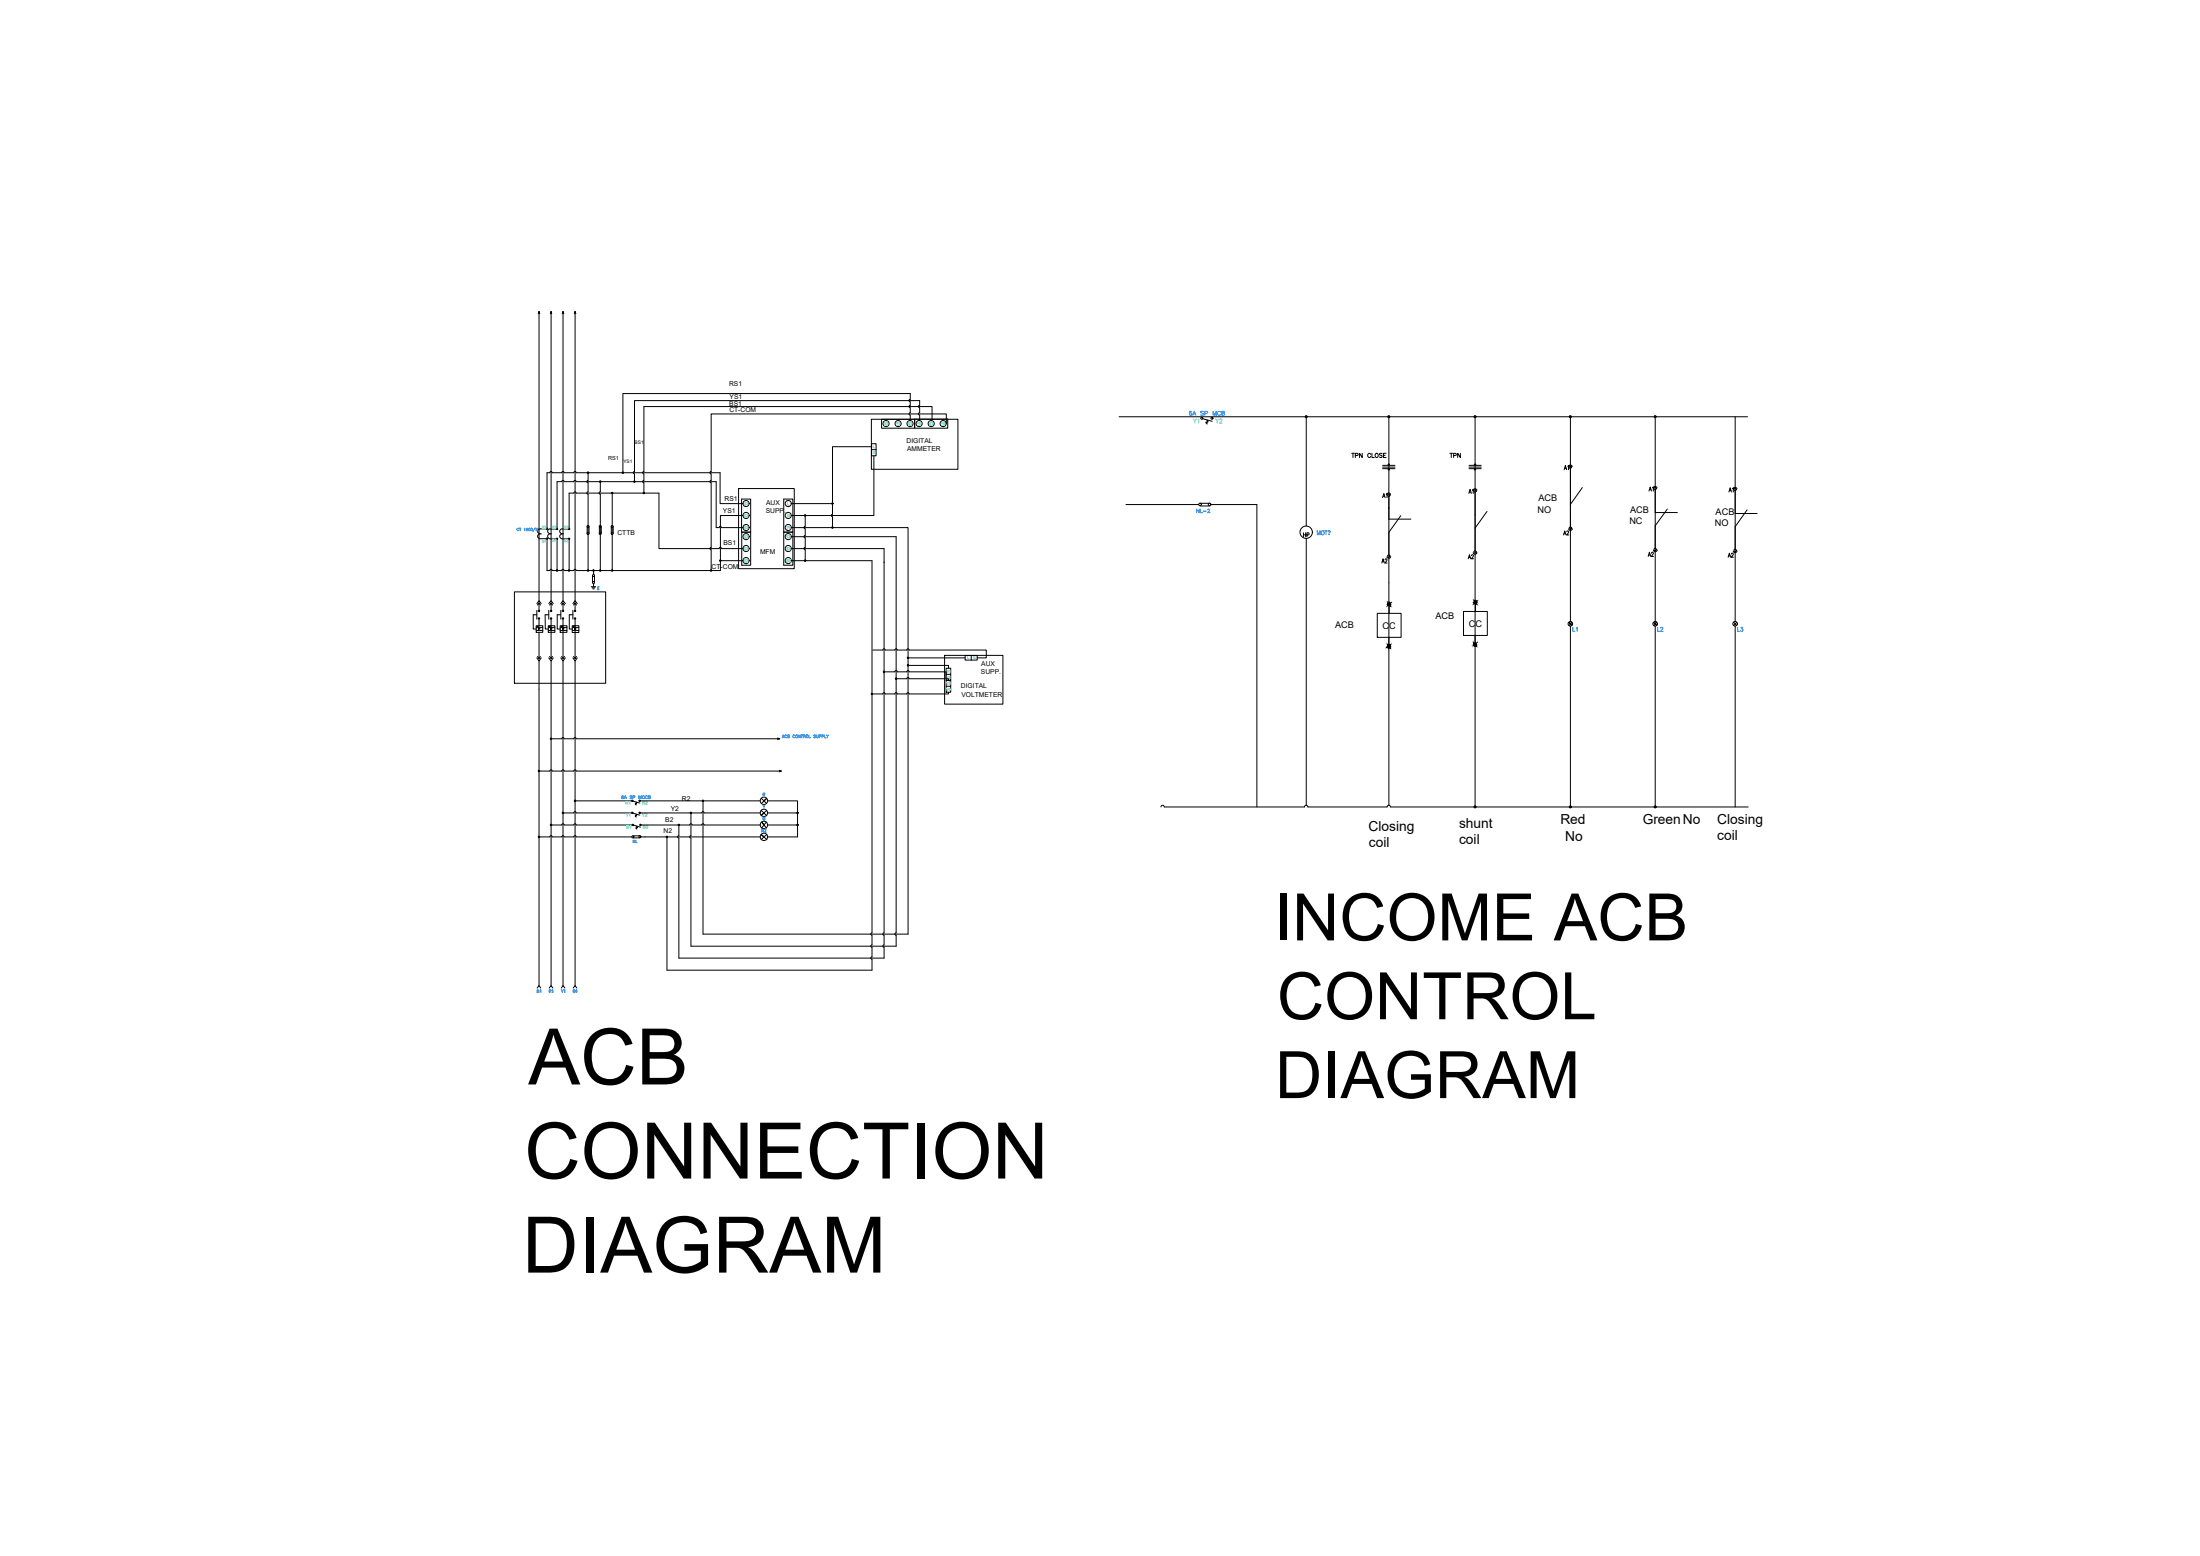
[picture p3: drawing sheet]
<svg xmlns="http://www.w3.org/2000/svg" width="594mm" height="420mm" viewBox="0 0 594 420" stroke-linecap="round" stroke-linejoin="round" font-family="sans-serif">
<!-- layer: WIRES -->
<g fill="none" stroke="#000" stroke-width=".27">
<path d="M145.6 84.1v78.1M148.8 84.1v78.1M152 84.1v78.1M155.3 84.1v78.1M245.8 107.8l-.3 .4 .3 .3v.9l-.3 .4 .3 .3v1.3l-.3 .4 .3 .3M245.8 107.9v-1.6h-77.6v21.3M248.3 109.4l-.3 .4 .3 .3M248.3 111.4l-.3 .4 .3 .3M248.3 109.4v-1.2h-77v19.2l-.3 .2 .3 .3M248.3 110.1v1.3M251.7 113.2v-3.4h-77.8v17.6M255.5 114.4v-2.6h-63.5v15.6"/>
<path d="M302.2 112.5h169.7M352.7 112.5v29.5M375 112.5v24.8M398.3 112.5v105.4M424.1 112.5v55.3M447 112.5v55.3M468.6 112.5v55.3M151.7 127.6l.3-.3 .3 .3M151.7 130l.3-.3 .3 .3M151.7 127.6h-2.6l-.3-.3-.3 .3h-.8v15M151.7 130.1h-1.3v12.6M152.4 127.6h2.6l.3-.3 .3 .3h38.9v8.4h6.2"/>
<path d="M152.4 130.1h2.6M155 130l.3-.3 .3 .3M155.6 130.1h37.8v12.4l.8-.1 .3-.3 .3 .3 5.9 .1M158.8 127.6v2.1l-.3 .3 .3 .4v2.4l-.3 .3 .3 .3v20.7M162.1 130.1v2.7l-.3 .3 .3 .3v20.7M165.3 133.2v20.9M171.3 128v2.1M173.9 129.7l-.4 .3 .4 .4M173.9 127.3l-.4 .3 .4 .3M173.9 128v1.7M173.9 130.4v2.8M192 129.7l-.3 .3 .3 .4"/>
<path d="M192 127.3l-.3 .3 .3 .3M192 128v1.7M192 130.4v17.4M200.7 139.2h-6.2v14.9l-38.9-.1-.3-.3-.3 .3-2.6 .1M217.4 139.2v2.9l-.3 .3 .3 .4v1.8l-.3 .3 .3 .3v2.6M224.8 138.9l-.3 .3 .3 .3M224.8 136v2.9M224.8 139.5v3M235.3 120.6h-10.5v15.4h-11.1M236 123.1v16.1h-22.3M304.1 136.2h19.6M327 136.2h12.4v81.7"/>
<path d="M375 137.1v80.3M147.7 145.6v8.5l.8-.1 .3-.3 .3 .3 2.6 .1M150.4 145.7v8.4M151.7 154l.3-.3 .3 .3M153.7 142.7v-9.5l1.3-.1 .3-.3 .3 .3 22.3 .1v14.9h16.3l.3-.3 .3 .3h5.9M153.7 145.7v8.4M160.3 154.1v1.1M192 147.8l-.3 .3 .3 .3M192 148.5v5.6M194.5 151.4h6.2M213.7 151.4h21.8v100.5l-.4 .3 .4 .3v2.7l-.4 .3 .4 .3v2.6M213.7 148.1h25v103.8l-.3 .3 .3 .3v2.7l-.3 .3 .3 .3v2.9h-55.4v-32.4"/>
<path d="M213.7 142.5h31.5v109.7h-55.4v-35.9M213.7 144.9h28.3v107M217.4 147.8l-.3 .3 .3 .3v3M352.7 145.4v72M144 166v3.9h.8M145.6 163.2v1.6M145.6 167.2v1.8M145.6 170.7v6.8M145.6 178.5v87.6M147.2 166v3.9h.9M148.8 163.2v1.6M148.8 167.2v10.3"/>
<path d="M148.8 178.5v87.6M150.5 166v3.9h.8M152 163.2v1.6M152 167.2v10.3M152 178.5v87.6M153.7 166v3.9h.8M155.3 163.2v1.6M155.3 167.2v10.3M155.3 178.5v87.6M235.7 175.5h2.7l.3-.3 .4 .3h2.6l.3-.3 .3 .3h2.6M244.9 175.5l.3-.3 .3 .3h20.8v2.1h-2.4M245.2 179.7h10.9v.7"/>
<path d="M245.2 177.6h15.4M424.1 169.1v48.8M447 169.1v48.8M468.6 169.1v48.8M148.8 199.5h2.9M151.7 199.5l.3-.3 .3 .3M152.4 199.5h2.6l.3-.3 .3 .3h54.9M235.5 187.4h2.9M238.4 187.4l.3-.4 .3 .4M238.7 181.4h3l.3-.3 .3 .3h2.6M239.1 187.4h2.6M241.7 187.4l.3-.4 .3 .4"/>
<path d="M242 183.3h2.9M242.3 187.4h2.6M244.9 187.4l.3-.4 .3 .4M244.9 183.3l.3-.4 .3 .4h10.6v.4M244.9 181.4l.3-.3 .3 .3h10v1.6M256.1 186.9v.5h-10.6M145.6 208.2h2.9l.3-.3 .3 .3h2.6M151.7 208.2l.3-.3 .3 .3M152 219.5h3M152.4 208.2h2.6l.3-.3 .3 .3h55.4M155 219.5l.3-.3 .3 .3M155.3 216.3h15.2"/>
<path d="M155.6 219.5h14.9M172.9 219.5h16.6M172.9 216.3h32.4M186.6 219.5v6.2M189.5 219.5l.3-.3 .3 .3M190.1 219.5h15.2M207.3 216.3h8.1v9.7h-8.1M207.3 219.5h8.1M313.5 217.9a.44 .44 0 0 1 .4-.5 .44 .44 0 0 1 .5 .5M314.4 217.9h37.9M352.3 217.9a.44 .44 0 0 1 .4-.5 .44 .44 0 0 1 .5 .5M353.2 217.9h21.4"/>
<path d="M374.6 217.9a.44 .44 0 0 1 .4-.5 .44 .44 0 0 1 .5 .5M375.5 217.9h96.6M145.6 226h2.9M148.5 226l.3-.3 .3 .3M148.8 222.8h2.9M149.1 226h2.6M151.7 226l.3-.3 .3 .3M151.7 222.8l.3-.4 .3 .4M152.4 222.8h2.6l.3-.4 .3 .4h15.1M152.4 226h2.6M155 226l.3-.3 .3 .3M155.6 226h15.1"/>
<path d="M174.2 226h31.1M180.1 226v36h55.4v-3l-.4-.3 .4-.3M183.3 222.8v2.9l-.3 .3 .3 .3M186.6 225.7l-.4 .3 .4 .3M186.6 226.3v29.2h55.4v-2.9M186.9 222.8l-.3-.4-.4 .4h-13M186.9 222.8h2.6l.3-.4 .3 .4h15.2M207.3 222.8h8.1M242 251.9l-.3 .3 .3 .3"/>
</g>
<!-- layer: SYMS -->
<g fill="none" stroke="#000" stroke-width=".27">
<path d="M145.3 84.7l.3-.6 .2 .6M148.6 84.7l.2-.6 .2 .6M151.8 84.7l.2-.6 .2 .6M155.1 84.7l.2-.6 .2 .6M235.3 119.8h1.3v3.3h-1.3zM238.1 113.2h8.9v2.4h-8.9zM247 113.2h8.9v2.4h-8.9zM324.8 113.1l2.5 .7M200.3 134.8h2.4v8.9h-2.4zM211.6 134.8h2.5v8.9h-2.5h2.5v8.9h-2.5zM235.3 121.4h1.3M365 122.4h.7"/>
<path d="M365.4 122.4v1.1M366 123l.7-.1v-.4l-.7-.1v1.1M367.8 122.4v1.1l-.7-1.1v1.1M370.1 122.7a.41 .41 0 0 0-.4-.3 .41 .41 0 0 0-.4 .4v.3a.41 .41 0 0 0 .4 .4 .41 .41 0 0 0 .4-.3M370.5 122.4v1.1h.6M371.4 122.6l.3-.2a.52 .52 0 0 1 .5 .6 .52 .52 0 0 1-.8 .4zM373.2 122.6l-.2-.2-.5 .2 .7 .6-.2 .3-.5-.1M373.4 126.5h3.3M373.4 125.7h3.3M373.4 126.1h3.3M373.6 123h.4M374.3 122.4h-.7v1.1h.7"/>
<path d="M375 134v6.2h6M378.3 139.2l-3.3 4.5v6.2M396.7 126.5h3.3M396.7 125.7h3.3M396.7 126.1h3.3M398.3 132.9v6.5M398.3 139.6v.3M401.5 138.1l-3.2 4.5v6.1M424.1 126.5v6.5M424.1 133.2v.3M424.1 133.7v.3M424.1 134.2v.4"/>
<path d="M424.1 134.8v.3M424.1 135.3v.4M424.1 135.9v.3M427.3 131.7l-3.2 4.5v6.1M447 132.3v6.1h5.9M450.2 137.5l-3.2 4.5v6.1M468.6 132.5v6.2h5.9M471.8 137.7l-3.2 4.5v6.2M138.9 159.8h24.6v24.7h-24.6zM158.6 142.2v1.8M159.1 142.2v1.8M159.7 158.4h1.2"/>
<path d="M159.9 158.7h.8M160 155.5v1.8M160.1 159h.4M160.3 157.6v.8M160.5 155.4v1.9M161.9 142.2v1.8M162.4 142.2v1.8M165.1 142.2v1.8M165.6 142.2v1.8M200.3 143.7h2.4v8.9h-2.4zM398.3 140.1v.4M398.3 140.6v.4"/>
<path d="M398.3 141.2v.4M398.3 141.7v.4M398.3 142.3v.3M144.2 166h.8M144.8 169h1.8v1.7h-1.8zM145 163l.6-.8 .5 .8M145 177.6l.6 .9 .5-.9M145 164.8v2.4M145.1 163.4l.5-.6 .3 .6M145.1 177.3l.5 .6 .3-.6M145.6 162.8v.4M145.6 177.5v.4"/>
<path d="M147.5 166h.7M148.1 169h1.7v1.7h-1.7zM148.2 163l.6-.8 .6 .8M148.2 177.6l.6 .9 .6-.9M148.2 164.8v2.4M148.4 163.4l.4-.6 .4 .6M148.4 177.3l.4 .6 .4-.6M148.8 162.8v.4M148.8 177.5v.4M150.7 166h.7M151.3 169h1.8v1.7h-1.8zM151.4 163l.6-.8 .7 .8"/>
<path d="M151.4 177.6l.6 .9 .7-.9M151.4 164.8v2.4M151.7 163.4l.3-.6 .5 .6M151.7 177.3l.3 .6 .5-.6M152 162.8v.4M152 177.5v.4M154 166h.7M154.5 169h1.8v1.8h-1.8zM154.7 163l.6-.8 .6 .8M154.7 177.6l.6 .9 .6-.9M154.7 164.8v2.4M154.9 163.4l.4-.6 .4 .6"/>
<path d="M154.9 177.3l.4 .6 .4-.6M155.3 162.8v.4M155.3 177.5v.4M260.6 177h3.3v1.2h-3.3zM262.3 177v1.2M371.9 165.6h6.4v6.5h-6.4zM374.7 174.9a.36 .36 0 0 0 .3 .2 .36 .36 0 0 0 .3-.2M374.8 162.8a.36 .36 0 0 1 .3-.2 .36 .36 0 0 1 .3 .2M375 172.1v2.2M375.1 163.5v2.1M395.2 165.1h6.4v6.5h-6.4zM398 174.4a.36 .36 0 0 0 .3 .2 .36 .36 0 0 0 .3-.2"/>
<path d="M398.1 162.3a.36 .36 0 0 1 .3-.2 .36 .36 0 0 1 .3 .2M398.3 171.5v2.3M398.4 163v2.1M209.9 199.3l.6 .2-.6 .2M170.9 216.3l1.9 .5M170.9 219.6l1.9 .5M210.4 208l.6 .2-.6 .2M171.1 222.8l1.8 .6"/>
<circle cx="352.7" cy="112.5" r=".28"/>
<circle cx="352.7" cy="112.5" r=".15"/>
<circle cx="352.7" cy="112.5" r=".06"/>
<circle cx="375" cy="112.5" r=".28"/>
<circle cx="375" cy="112.5" r=".15"/>
<circle cx="375" cy="112.5" r=".06"/>
<circle cx="398.3" cy="112.5" r=".28"/>
<circle cx="398.3" cy="112.5" r=".15"/>
<circle cx="398.3" cy="112.5" r=".06"/>
<circle cx="424" cy="112.5" r=".28"/>
<circle cx="424" cy="112.5" r=".15"/>
<circle cx="424" cy="112.5" r=".06"/>
<circle cx="446.9" cy="112.5" r=".28"/>
<circle cx="446.9" cy="112.5" r=".15"/>
<circle cx="446.9" cy="112.5" r=".06"/>
<circle cx="158.8" cy="127.6" r=".06"/>
<circle cx="158.8" cy="127.6" r=".19"/>
<circle cx="158.8" cy="127.6" r=".11"/>
<circle cx="162.1" cy="130" r=".06"/>
<circle cx="162.1" cy="130" r=".19"/>
<circle cx="162.1" cy="130" r=".11"/>
<circle cx="165.3" cy="133.1" r=".06"/>
<circle cx="165.3" cy="133.1" r=".19"/>
<circle cx="165.3" cy="133.1" r=".11"/>
<circle cx="168.2" cy="127.6" r=".06"/>
<circle cx="168.2" cy="127.6" r=".19"/>
<circle cx="168.2" cy="127.6" r=".11"/>
<circle cx="171.3" cy="130" r=".06"/>
<circle cx="171.3" cy="130" r=".19"/>
<circle cx="171.3" cy="130" r=".11"/>
<circle cx="173.9" cy="133.1" r=".06"/>
<circle cx="173.9" cy="133.1" r=".19"/>
<circle cx="173.9" cy="133.1" r=".11"/>
<circle cx="212.8" cy="136" r=".83"/>
<circle cx="212.8" cy="139.2" r=".83"/>
<circle cx="217.4" cy="139.2" r=".06"/>
<circle cx="217.4" cy="139.2" r=".19"/>
<circle cx="217.4" cy="139.2" r=".11"/>
<circle cx="224.8" cy="136" r=".06"/>
<circle cx="224.8" cy="136" r=".19"/>
<circle cx="224.8" cy="136" r=".11"/>
<circle cx="375" cy="126.7" r=".19"/>
<circle cx="375" cy="125.5" r=".19"/>
<circle cx="398.3" cy="125.5" r=".19"/>
<circle cx="398.3" cy="126.7" r=".19"/>
<circle cx="150.4" cy="154" r=".06"/>
<circle cx="150.4" cy="154" r=".19"/>
<circle cx="150.4" cy="154" r=".11"/>
<circle cx="153.7" cy="154" r=".06"/>
<circle cx="153.7" cy="154" r=".19"/>
<circle cx="153.7" cy="154" r=".11"/>
<circle cx="158.8" cy="154" r=".06"/>
<circle cx="158.8" cy="154" r=".19"/>
<circle cx="158.8" cy="154" r=".11"/>
<circle cx="158.8" cy="142.1" r=".28"/>
<circle cx="158.8" cy="144.1" r=".28"/>
<circle cx="160.3" cy="154" r=".06"/>
<circle cx="160.3" cy="154" r=".19"/>
<circle cx="160.3" cy="154" r=".11"/>
<circle cx="160.3" cy="155.4" r=".28"/>
<circle cx="160.3" cy="157.3" r=".28"/>
<circle cx="162.1" cy="154" r=".06"/>
<circle cx="162.1" cy="154" r=".19"/>
<circle cx="162.1" cy="154" r=".11"/>
<circle cx="162.1" cy="142.1" r=".28"/>
<circle cx="162.1" cy="144.1" r=".28"/>
<circle cx="165.3" cy="154" r=".06"/>
<circle cx="165.3" cy="154" r=".19"/>
<circle cx="165.3" cy="154" r=".11"/>
<circle cx="165.3" cy="142.1" r=".28"/>
<circle cx="165.3" cy="144.1" r=".28"/>
<circle cx="192" cy="154" r=".06"/>
<circle cx="192" cy="154" r=".19"/>
<circle cx="192" cy="154" r=".11"/>
<circle cx="194.5" cy="151.4" r=".06"/>
<circle cx="194.5" cy="151.4" r=".19"/>
<circle cx="194.5" cy="151.4" r=".11"/>
<circle cx="217.4" cy="151.4" r=".06"/>
<circle cx="217.4" cy="151.4" r=".19"/>
<circle cx="217.4" cy="151.4" r=".11"/>
<circle cx="224.8" cy="142.4" r=".06"/>
<circle cx="224.8" cy="142.4" r=".19"/>
<circle cx="224.8" cy="142.4" r=".11"/>
<circle cx="145.5" cy="167" r=".19"/>
<circle cx="145.5" cy="165" r=".19"/>
<circle cx="148.8" cy="167" r=".19"/>
<circle cx="148.8" cy="165" r=".19"/>
<circle cx="152" cy="167" r=".19"/>
<circle cx="152" cy="165" r=".19"/>
<circle cx="155.3" cy="167" r=".19"/>
<circle cx="155.3" cy="165" r=".19"/>
<circle cx="245.2" cy="179.7" r=".06"/>
<circle cx="245.2" cy="177.6" r=".06"/>
<circle cx="245.2" cy="179.7" r=".19"/>
<circle cx="245.2" cy="177.6" r=".19"/>
<circle cx="245.2" cy="179.7" r=".11"/>
<circle cx="245.2" cy="177.6" r=".11"/>
<circle cx="148.8" cy="199.5" r=".06"/>
<circle cx="148.8" cy="199.5" r=".19"/>
<circle cx="148.8" cy="199.5" r=".11"/>
<circle cx="235.5" cy="187.4" r=".06"/>
<circle cx="235.5" cy="187.4" r=".19"/>
<circle cx="235.5" cy="187.4" r=".11"/>
<circle cx="238.7" cy="181.4" r=".06"/>
<circle cx="238.7" cy="181.4" r=".19"/>
<circle cx="238.7" cy="181.4" r=".11"/>
<circle cx="242" cy="183.3" r=".06"/>
<circle cx="242" cy="183.3" r=".19"/>
<circle cx="242" cy="183.3" r=".11"/>
<circle cx="145.5" cy="208.2" r=".06"/>
<circle cx="145.5" cy="208.2" r=".19"/>
<circle cx="145.5" cy="208.2" r=".11"/>
<circle cx="152" cy="219.5" r=".06"/>
<circle cx="152" cy="219.5" r=".19"/>
<circle cx="152" cy="219.5" r=".11"/>
<circle cx="155.3" cy="216.2" r=".06"/>
<circle cx="155.3" cy="216.2" r=".19"/>
<circle cx="155.3" cy="216.2" r=".11"/>
<circle cx="186.6" cy="219.5" r=".06"/>
<circle cx="186.6" cy="219.5" r=".19"/>
<circle cx="186.6" cy="219.5" r=".11"/>
<circle cx="189.8" cy="216.2" r=".06"/>
<circle cx="189.8" cy="216.2" r=".19"/>
<circle cx="189.8" cy="216.2" r=".11"/>
<circle cx="206.3" cy="216.2" r=".99"/>
<circle cx="215.3" cy="219.5" r=".06"/>
<circle cx="215.3" cy="219.5" r=".19"/>
<circle cx="215.3" cy="219.5" r=".11"/>
<circle cx="398.3" cy="217.9" r=".28"/>
<circle cx="398.3" cy="217.9" r=".15"/>
<circle cx="398.3" cy="217.9" r=".06"/>
<circle cx="424" cy="217.9" r=".28"/>
<circle cx="424" cy="217.9" r=".15"/>
<circle cx="424" cy="217.9" r=".06"/>
<circle cx="446.9" cy="217.9" r=".28"/>
<circle cx="446.9" cy="217.9" r=".15"/>
<circle cx="446.9" cy="217.9" r=".06"/>
<circle cx="145.5" cy="226" r=".06"/>
<circle cx="145.5" cy="226" r=".19"/>
<circle cx="145.5" cy="226" r=".11"/>
<circle cx="148.8" cy="222.8" r=".06"/>
<circle cx="148.8" cy="222.8" r=".19"/>
<circle cx="148.8" cy="222.8" r=".11"/>
<circle cx="180.1" cy="226" r=".06"/>
<circle cx="180.1" cy="226" r=".19"/>
<circle cx="180.1" cy="226" r=".11"/>
<circle cx="183.3" cy="222.8" r=".06"/>
<circle cx="183.3" cy="222.8" r=".19"/>
<circle cx="183.3" cy="222.8" r=".11"/>
<circle cx="215.3" cy="222.8" r=".06"/>
<circle cx="215.3" cy="222.8" r=".19"/>
<circle cx="215.3" cy="222.8" r=".11"/>
</g>
<!-- layer: DESC -->
<g fill="none" stroke="#007fff" stroke-width=".27">
<path d="M211.2 199.2l.3-.8 .3 .8M211.3 199h.4M212.4 198.6a.26 .26 0 0 0-.3-.2 .26 .26 0 0 0-.2 .3v.2a.26 .26 0 0 0 .2 .3 .26 .26 0 0 0 .3-.2M212.7 198.8h.4v-.3l-.4-.1v.8h.4l-.1-.4M214.6 198.6a.29 .29 0 0 0-.3-.2 .29 .29 0 0 0-.2 .3l.2 .5 .3-.2M216.1 198.4v.8l-.4-.8v.8M216.3 198.4h.5M216.5 198.4v.8M217 198.8h.4v-.3l-.4-.1v.8M217.2 198.8l.2 .4M218.5 198.4v.8h.4M220.2 198.6l-.4-.1v.2l.4 .4h-.4"/>
<path d="M220.5 198.4v.6l.2 .2 .3-.2v-.6M221.2 198.9l.5-.1v-.3l-.5-.1v.8M222 198.9l.4-.1 .1-.2-.5-.2v.8M222.7 198.4v.8h.4M223.2 198.4l.2 .8M223.7 198.4l-.3 .4"/>
<circle cx="215.1" cy="198.8" r=".34"/>
<circle cx="217.9" cy="198.8" r=".35"/>
</g>
<!-- layer: TAGS -->
<g fill="none" stroke="#007fff" stroke-width=".27">
<path d="M140.1 142.8a.26 .26 0 0 0-.3-.2 .26 .26 0 0 0-.2 .3v.2a.26 .26 0 0 0 .2 .2 .26 .26 0 0 0 .3-.2M140.2 142.6h.4M140.4 142.6v.7M141.5 142.8l.2-.2v.7M142.5 142.7l-.1-.1a.31 .31 0 0 0-.3 .4 .31 .31 0 0 0 .4 .2l-.2-.3-.2 .2M144.5 142.5l-.6 1M161.4 158.8h.2M161.8 158.4h-.4v.8h.4M355.7 144.4v-1.1l.4 1.1 .4-1.1v1.1M357.7 143.3h.7M358.1 143.3v1.1M358.6 143.6l.2-.3 .3 .1-.2 .6"/>
<path d="M358.9 144.3h.1M206.1 214.5h.4v-.3l-.4-.1v.8M206.3 214.5l.3 .4M206.1 221h.4v-.3h-.4v.8l.4-.1-.2-.4"/>
<circle cx="143" cy="142.9" r=".31"/>
<circle cx="143.6" cy="142.9" r=".31"/>
<circle cx="357.2" cy="143.8" r=".49"/>
</g>
<!-- layer: 0 -->
<g fill="none" stroke="#000" stroke-width=".27">
<path d="M235.3 113.2h23.4v13.5h-23.4zM199.4 131.9h15.1v21.7h-15.1zM144 166h.2M144.8 169.5h1.8M144.8 170.2h1.8M145.4 169.6l.4 .2-.4 .2zM145.6 169l-.5 .1v.2l.5 .2M147.2 166h.3M148.1 169.5h1.7M148.1 170.2h1.7M148.7 169.6l.4 .2-.4 .2zM148.8 169l-.4 .1v.2l.4 .2"/>
<path d="M150.5 166h.2M151.3 169.5h1.8M151.3 170.2h1.8M151.9 169.6l.4 .2-.4 .2zM152 169l-.4 .1v.2l.4 .2M153.7 166h.3M154.5 169.5h1.8M154.5 170.2h1.8M155.2 169.6l.3 .2-.3 .2zM155.3 169l-.4 .1v.2l.4 .2M255.1 177h15.7v13.1h-15.7z"/>
</g>
<!-- layer: TERMS -->
<path d="M212.7 135.6v.8h.3M213.1 138.8v.8l-.4-.8v.8M235.8 120.3v.7h.3M236.2 121.9v.7l-.4-.7v.7M261.3 177.3v.6h.3M263.3 177.3v.6l-.4-.6v.6" fill="none" stroke="#6eddc1" stroke-width=".27"/>
<!-- layer: SYMS -->
<g fill="#000" stroke="#000" stroke-width=".27">
<path d="M374.8 174.8l.2 .1zM374.9 174.7l.1 .2zM375 174.8h.3zM375 174.8h.3zM375.3 174.5v.3zM375.3 174.5l-.1 .2zM375.3 174.3v.2zM375.3 174.3v.2zM375 174.2l.3 .1zM375 174.2l.2 .1zM374.8 174.3l.2-.1zM374.8 174.3h.2zM374.8 174.3l-.1 .2zM374.9 174.3l-.2 .2zM374.7 174.5l.1 .3zM374.8 174.5v.3z"/>
<path d="M374.9 163.4l.2 .1zM375 163.4l.1 .1zM375.1 163.5l.2-.1zM375.1 163.5l.2-.1zM375.4 163.2l-.1 .2zM375.4 163.2l-.1 .2zM375.3 163l.1 .2zM375.3 163l.1 .2zM375.1 162.9l.2 .1zM375.1 162.9l.2 .1zM374.9 163l.2-.1zM374.9 163h.2zM374.9 163l-.1 .2zM375 163l-.2 .2zM374.8 163.2l.1 .2zM374.9 163.2v.2z"/>
<path d="M398.1 174.3h.2zM398.2 174.2l.1 .1zM398.3 174.3h.2zM398.3 174.3h.2zM398.6 174l-.1 .3zM398.6 174l-.1 .2zM398.5 173.8l.1 .2zM398.5 173.8l.1 .2zM398.3 173.7l.2 .1zM398.3 173.7l.2 .1zM398.1 173.8l.2-.1zM398.1 173.8h.2zM398.1 173.8l-.1 .2zM398.2 173.8l-.2 .2zM398 174l.1 .3zM398.1 174v.3z"/>
<path d="M398.2 162.9l.2 .1zM398.2 162.9l.2 .1zM398.4 163l.2-.1zM398.4 163l.2-.1zM398.7 162.7l-.1 .2zM398.7 162.7l-.1 .2zM398.6 162.5l.1 .2zM398.6 162.5l.1 .2zM398.4 162.4l.2 .1zM398.4 162.4l.2 .1zM398.2 162.5l.2-.1zM398.2 162.5l.2-.1zM398.2 162.5l-.1 .2zM398.2 162.5l-.1 .2zM398.1 162.7l.1 .2zM398.2 162.7v.2z"/>
</g>
<g font-size="21.1">
<text x="142.6" y="292.8">ACB</text>
<text x="141.6" y="318.2">CONNECTION</text>
<text x="141" y="343.6">DIAGRAM</text>
</g>
<g font-size="17.7">
<text x="344" y="253.9">INCOME ACB</text>
<text x="344.8" y="275.2">CONTROL</text>
<text x="344.3" y="296.5">DIAGRAM</text>
</g>
<text font-size="4.4" x="390.5" y="124.9">TPN</text>
<g font-size="4" fill="#007fff">
<text x="321.4" y="115.4">Y1</text>
<text x="327.4" y="115.4">Y2</text>
<text x="322.1" y="139.7">NL-2</text>
</g>
<g font-size="4">
<text x="421.6" y="128.1">A1</text>
<text x="372.5" y="135.5">A1</text>
<text x="395.8" y="134.4">A1</text>
<text x="444.5" y="133.7">A1</text>
<text x="469.2" y="134.1" transform="rotate(-90 469.2 134.1)">A1</text>
<text x="351" y="146.1">HP</text>
<text x="421.2" y="145.7">A2</text>
<text x="372.2" y="153.1">A2</text>
<text x="395.5" y="152">A2</text>
<text x="444.1" y="151.3">A2</text>
<text x="465.7" y="151.7">A2</text>
<text x="423.7" y="171.8">L1</text>
<text x="446.6" y="171.8">L2</text>
<text x="468.5" y="171.8">L3</text>
<text x="170" y="229">NL</text>
</g>
<g font-size="4" fill="#6eddc1">
<text x="200" y="149.9">S1</text>
<text x="200" y="144.3">S1</text>
<text x="211.3" y="149.9">V3</text>
<text x="200" y="153.1">S2</text>
<text x="211.3" y="153.1">VN</text>
</g>
<g font-size="3.7">
<text x="369.6" y="224.4">Closing</text>
<text x="394" y="223.4">shunt</text>
<text x="394" y="227.9">coil</text>
<text x="421.4" y="222.5">Red</text>
<text x="422.7" y="227">No</text>
<text x="443.6" y="222.5">GreenNo</text>
<text x="463.7" y="222.5">Closing</text>
<text x="463.7" y="226.9">coil</text>
<text x="369.6" y="228.8">coil</text>
</g>
<g font-size="3.5" fill="#6eddc1">
<text x="240.9" y="116.1" transform="rotate(-90 240.9 116.1)">S2</text>
<text x="241.3" y="116.1">S1</text>
<text x="247.3" y="116.1" transform="rotate(-90 247.3 116.1)">S2</text>
<text x="252.9" y="116.1" transform="rotate(-90 252.9 116.1)">S2</text>
<text x="253.3" y="116.1">S1</text>
<text x="200" y="137.6">S1</text>
<text x="151.3" y="143.9">S2</text>
<text x="200" y="140.8">S2</text>
<text x="145.7" y="147.8">S1</text>
<text x="154.5" y="147.5" transform="rotate(-90 154.5 147.5)">S1</text>
<text x="200" y="146.4">S2</text>
<text x="211.3" y="146.4">V2</text>
<text x="214.5" y="144.3" transform="rotate(-90 214.5 144.3)">V1</text>
<text x="254.7" y="182.7">V1</text>
<text x="168.3" y="221.5">Y1</text>
<text x="172.5" y="221.5">Y2</text>
<text x="168.3" y="224.7">B1</text>
<text x="172.9" y="224.7">B2</text>
</g>
<g font-size="3.5">
<text x="246.9" y="116.1">S1</text>
<text x="148.2" y="143.9">S2</text>
<text x="151.3" y="147.5" transform="rotate(-90 151.3 147.5)">S1</text>
<text x="205" y="219.4">Y</text>
<text x="204.6" y="225.8">N2</text>
</g>
<g font-size="3.5" fill="#007fff">
<text x="145.3" y="143.9">S2</text>
<text x="168.3" y="218.4">R1</text>
<text x="172.5" y="218.4">R2</text>
<text x="144.3" y="269.2">N1</text>
<text x="147.5" y="269.2">R1</text>
<text x="150.6" y="269.2">Y1</text>
<text x="153.8" y="269.2">B1</text>
</g>
<text font-size="3.1" x="254.7" y="185.9">V3</text>
<g font-size="2.5">
<text x="415.4" y="135.4">ACB</text>
<text x="415.2" y="138.4">NO</text>
<text x="440" y="141.5">NC</text>
<text x="440.2" y="138.5">ACB</text>
<text x="463.1" y="142.1">NO</text>
<text x="463.3" y="139.1">ACB</text>
<text x="387.6" y="167">ACB</text>
<text x="360.5" y="169.5">ACB</text>
<text x="373.4" y="169.8">CC</text>
<text x="396.6" y="169.3">CC</text>
</g>
<g font-size="1.8">
<text x="196.9" y="104.3">RS1</text>
<text x="197" y="107.8">YS1</text>
<text x="196.9" y="109.7">BS1</text>
<text x="196.9" y="111.3">CT-COM</text>
<text x="244.8" y="119.7">DIGITAL</text>
<text x="245" y="121.9">AMMETER</text>
<text x="195.6" y="135.2">RS1</text>
<text x="206.9" y="136.4">AUX</text>
<text x="195.2" y="138.4">YS1</text>
<text x="206.8" y="138.6">SUPP.</text>
<text x="166.7" y="144.4">CTTB</text>
<text x="195.3" y="147.3">BS1</text>
<text x="205.2" y="149.7">MFM</text>
<text x="192.2" y="153.6">CT-COM</text>
<text x="265" y="179.9">AUX</text>
<text x="259.5" y="185.9">DIGITAL</text>
<text x="264.9" y="182.1">SUPP.</text>
<text x="259.6" y="188.1">VOLTMETER</text>
<text x="179.6" y="221.8">B2</text>
<text x="181.1" y="219">Y2</text>
<text x="184.1" y="216.2">R2</text>
<text x="179.2" y="225.1">N2</text>
</g>
<text font-size="1.5" x="164.2" y="124.2">RS1</text>
<g font-size="1.3">
<text x="171.4" y="119.8">BS1</text>
<text x="168.3" y="125.1">YS1</text>
</g>
</svg>
